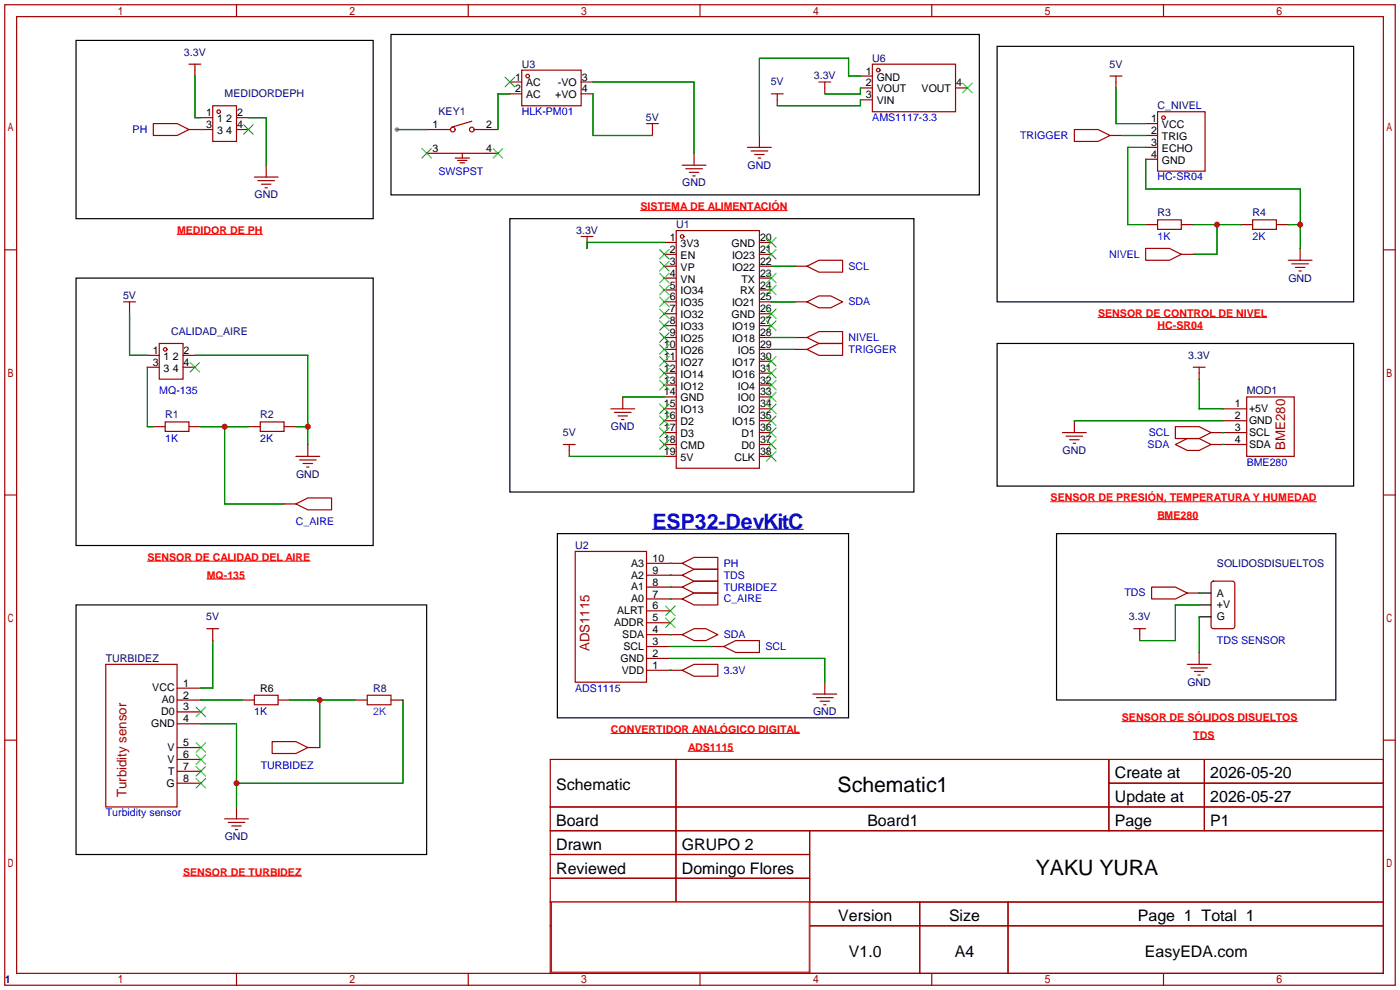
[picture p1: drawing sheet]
<svg xmlns="http://www.w3.org/2000/svg" width="299mm" height="212mm" viewBox="0 0 299 212" stroke-linecap="round" stroke-linejoin="round" font-family="sans-serif">
<circle cx="84.8" cy="27.7" r=".51" fill="#999"/>
<g fill="none" stroke="#a10000" stroke-width=".25">
<path d="M1 1h297.2v209.6h-297.2zM3.6 3.6h292.1v204.4h-292.1zM40.4 13.7h2.5M41.7 13.7v2.6M50.5 1v2.6M100.1 1v2.6M149.6 1v2.6M199.1 1v2.6M237.2 16.3h2.6M238.5 16.3v2.5M248.7 1v2.6M32.8 26.4h5l2.6 1.3-2.6 1.3h-5z"/>
<path d="M40.4 27.7h5.1M42.9 25.1h2.6M45.5 22.6h5v7.6h-5zM50.5 25.1h2.6M50.5 27.7h2.6M54.4 37.8h5M55.1 38.6h3.6M55.9 39.4h2M56.9 35.3v2.5M229.6 27.7h5.1l2.5 1.3-2.5 1.2h-5.1zM237.2 29h2.6M244.9 26.4h2.5"/>
<path d="M244.9 29h2.5M244.9 31.5h2.5M244.9 34h2.5M247.4 23.9h10.2v12.7h-10.2zM1 53.4h2.6M56.6 40.1h.5M124.2 50.5h2.5M125.5 50.5v2.6M142 51.8h2.5M142 54.4h2.5M142 56.9h2.5M142 59.4h2.5"/>
<path d="M144.5 49.3h17.8v50.8h-17.8zM162.3 51.8h2.5M162.3 54.4h2.5M162.3 56.9h2.5M162.3 59.4h2.5M169.9 56.9h2.6M172.5 56.9l2.5-1.3h5.1v2.6h-5.1zM244.9 53.1h5l2.6 1.3-2.6 1.2h-5zM244.9 48h2.5M247.4 47h5.1v2h-5.1zM252.5 54.4h2.5M252.5 48h2.5"/>
<path d="M265.2 48h2.5M267.7 47h5.1v2h-5.1zM272.8 48h2.5M275.3 55.6h5.1M276.1 56.4h3.6M276.9 57.2h2M277.6 57.9h.5M277.9 53.1v2.5M295.7 53.4h2.5M26.4 64.5h2.6M27.7 64.5v2.6M31.5 75.9h2.5"/>
<path d="M31.5 78.5h2.5M34 73.4h5.1v7.6h-5.1zM39.1 75.9h2.6M39.1 78.5h2.6M142 62h2.5M142 64.5h2.5M142 67.1h2.5M142 69.6h2.5M142 72.1h2.5M142 74.7h2.5M142 77.2h2.5M142 79.8h2.5"/>
<path d="M162.3 62h2.5M162.3 64.5h2.5M162.3 67.1h2.5M162.3 69.6h2.5M162.3 72.1h2.5M162.3 74.7h2.5M162.3 77.2h2.5M162.3 79.8h2.5M169.9 64.5h2.6M169.9 72.1h2.6M169.9 74.7h2.6M172.5 72.1l2.5-1.2h5.1v2.5h-5.1z"/>
<path d="M172.5 64.5l2.5-1.3h2.5l2.6 1.3-2.6 1.3h-2.5zM172.5 74.7l2.5-1.3h5.1v2.5h-5.1zM255 78.5h2.6M256.3 78.5v2.5M32.8 91.2h2.5M35.3 90.2h5.1v2h-5.1zM40.4 91.2h2.5M53.1 91.2h2.5M55.6 90.2h5.1v2h-5.1zM60.7 91.2h2.5M63.2 97.5h5.1M64 98.3h3.6"/>
<path d="M64.8 99.1h2M65.5 99.8h.5M65.8 95v2.5M120.4 95h2.5M121.7 95v2.5M130.6 87.4h5M131.3 88.1h3.6M132.1 88.9h2M132.8 89.7h.5M133.1 84.8v2.6M142 82.3h2.5M142 84.8h2.5"/>
<path d="M142 87.4h2.5M142 89.9h2.5M142 92.5h2.5M142 95h2.5M142 97.5h2.5M162.3 82.3h2.5M162.3 84.8h2.5M162.3 87.4h2.5M162.3 89.9h2.5M162.3 92.5h2.5M162.3 95h2.5M162.3 97.5h2.5"/>
<path d="M227.1 92.5h5.1M227.8 93.2h3.6M228.6 94h2M229.4 94.7h.5M229.6 89.9v2.6M251.2 91.2h5.1l2.5 1.3-2.5 1.2h-5.1zM251.2 95l2.5-1.3h2.6l2.5 1.3-2.5 1.3h-2.6zM258.8 92.5h7.6M258.8 95h7.6M261.4 87.4h5M261.4 89.9h5M266.4 84.8h10.2v12.7h-10.2z"/>
<path d="M1 105.8h2.6M60.7 107.7h2.5M63.2 107.7l2.6-1.3h5.1v2.6h-5.1zM122.9 117.9h15.3v27.9h-15.3zM295.7 105.8h2.5M44.2 134.4h2.5M45.5 134.4v2.5M138.2 138.2h5.1M138.2 135.6h7.6M138.2 133.1h5.1M138.2 130.6h5.1M138.2 128h7.6"/>
<path d="M138.2 125.5h7.6M138.2 122.9h7.6M138.2 120.4h7.6M145.8 128l2.5-1.3h5.1v2.6h-5.1zM145.8 120.4l2.5-1.3h5.1v2.6h-5.1zM145.8 135.6l2.5-1.2h2.6l2.5 1.2-2.5 1.3h-2.6zM145.8 122.9l2.5-1.2h5.1v2.5h-5.1zM145.8 125.5l2.5-1.3h5.1v2.5h-5.1zM152.1 138.2h2.6M154.7 138.2l2.5-1.3h5.1v2.5h-5.1zM242.3 134.4h2.6M243.6 134.4v2.5"/>
<path d="M246.1 125.5h5.1l2.5 1.2-2.5 1.3h-5.1zM253.7 126.7h2.6M256.3 139.4v2.6M258.9 124.5l.4-.3h4.1l.4 .3 .1 9.4-.3 .4-4.3 .1-.4-.3zM1 158.2h2.6M22.6 142h15.2v30.5h-15.2zM37.8 147.1h5.1M37.8 149.6h5.1M37.8 152.1h5.1M37.8 154.7h5.1M37.8 159.8h5.1M51.8 149.6h2.6"/>
<path d="M54.4 148.6h5v2h-5zM58.2 158.5h5l2.6 1.3-2.6 1.2h-5zM59.4 149.6h2.6M65.8 159.8h2.5M75.9 149.6h2.6M78.5 148.6h5.1v2h-5.1zM83.6 149.6h2.5M138.2 143.3h7.6M138.2 140.7h5.1M145.8 143.3l2.5-1.3h5.1v2.5h-5.1zM173.7 148.3h5.1M174.5 149.1h3.6"/>
<path d="M175.3 149.9h2M176 150.6h.5M176.3 145.8v2.5M253.7 142h5.1M254.5 142.7h3.6M255.3 143.5h2M256 144.3h.5M295.7 158.2h2.5M37.8 162.3h5.1M37.8 164.8h5.1M37.8 167.4h5.1M48 175h5.1"/>
<path d="M48.8 175.8h3.5M49.5 176.5h2.1M50.3 177.3h.5M50.5 172.5v2.5M117.6 162.3h178.1v45.7h-178.1zM117.6 172.5h178.1M117.6 177.5h178.1M144.5 162.3v35.6M173 177.5v30.5M237 167.4h58.7M237 162.3v15.2M257.4 162.3v15.2"/>
<path d="M117.6 182.6h55.4M117.6 192.8h178.1M117.6 187.7h55.4M117.6 197.9h178.1M196.6 192.8v15.2M215.4 192.8v15.2M50.5 208v2.6M100.1 208v2.6M149.6 208v2.6M199.1 208v2.6M248.7 208v2.6"/>
<circle cx="46.7" cy="23.9" r=".38"/>
<circle cx="248.7" cy="25.1" r=".38"/>
<circle cx="145.8" cy="50.5" r=".38"/>
<circle cx="35.3" cy="74.7" r=".38"/>
</g>
<g fill="none" stroke="#3c3" stroke-width=".25">
<path d="M52.1 26.7l2 2M54.1 26.7l-2 2M141 53.3l2 2.1M141 55.9l2 2M141 58.4l2 2.1M143 53.3l-2 2.1M143 55.9l-2 2M143 58.4l-2 2.1M163.8 50.8l2.1 2M163.8 53.3l2.1 2.1M163.8 58.4l2.1 2.1M165.9 53.3l-2.1 2.1"/>
<path d="M165.9 58.4l-2.1 2.1M165.9 50.8l-2.1 2M40.6 77.5l2.1 2M42.7 77.5l-2.1 2M141 61l2 2M141 63.5l2 2M141 66l2 2.1M141 68.6l2 2M141 71.1l2 2.1M141 73.7l2 2M141 76.2l2 2M141 78.7l2 2.1"/>
<path d="M143 61l-2 2M143 63.5l-2 2M143 66l-2 2.1M143 68.6l-2 2M143 71.1l-2 2.1M143 73.7l-2 2M143 76.2l-2 2M143 78.7l-2 2.1M163.8 78.7l2.1 2.1M163.8 61l2.1 2M163.8 66l2.1 2.1M163.8 68.6l2.1 2"/>
<path d="M163.8 76.2l2.1 2M165.9 66l-2.1 2.1M165.9 68.6l-2.1 2M165.9 61l-2.1 2M165.9 76.2l-2.1 2M165.9 78.7l-2.1 2.1M141 81.3l2 2M141 86.4l2 2M141 88.9l2 2M141 91.4l2 2.1M141 94l2 2M143 81.3l-2 2"/>
<path d="M143 86.4l-2 2M143 88.9l-2 2M143 91.4l-2 2.1M143 94l-2 2M163.8 86.4l2.1 2M163.8 94l2.1 2M163.8 81.3l2.1 2M163.8 83.8l2.1 2.1M163.8 88.9l2.1 2M163.8 91.4l2.1 2.1M163.8 96.5l2.1 2.1M165.9 81.3l-2.1 2"/>
<path d="M165.9 83.8l-2.1 2.1M165.9 86.4l-2.1 2M165.9 88.9l-2.1 2M165.9 91.4l-2.1 2.1M165.9 94l-2.1 2M165.9 96.5l-2.1 2.1M142.2 132.1l2.1 2M142.2 129.5l2.1 2.1M144.3 132.1l-2.1 2M144.3 129.5l-2.1 2.1M41.9 151.1l2 2.1M41.9 158.8l2 2"/>
<path d="M43.9 151.1l-2 2.1M43.9 158.8l-2 2M41.9 161.3l2 2M41.9 163.8l2 2.1M41.9 166.4l2 2M43.9 161.3l-2 2M43.9 163.8l-2 2.1M43.9 166.4l-2 2"/>
</g>
<path d="M139.4 113.1h32.3" fill="none" stroke="#00f" stroke-width=".21"/>
<g fill="none" stroke="#008700" stroke-width=".25">
<path d="M41.7 16.3v8.8h1.2M238.5 18.8v7.6h6.4M42.9 27.7h.1M53.1 25.1h3.8v10.2M239.8 29h5.1M244.9 31.5h-3.9v16.5h3.9M244.9 34v6.4h33v12.7M142 51.8h-16.5v1.3M164.8 56.9h5.1M255 48h10.2M260.1 48v6.4h-5.1M275.3 48h2.6"/>
<path d="M27.7 67.1v8.8h3.8M31.5 78.5v12.7h1.3M41.7 75.9h24.1v19.1M164.8 74.7h5.1M164.8 72.1h5.1M164.8 64.5h5.1M42.9 91.2h10.2M48 91.2v16.5h12.7M63.2 91.2h2.6M121.7 97.5h20.3M133.1 84.8h8.9M229.6 89.9h31.8"/>
<path d="M256.3 81v6.4h5.1M261.4 92.5h.1M261.4 95h.1M45.5 136.9v10.2h-2.6M143.3 128h.1M143.3 120.4h.1M143.3 135.6h.1M143.3 122.9h.1M143.3 125.5h.1M143.3 138.2h8.8M256.3 126.7h.1M256.3 131.8v7.6"/>
<path d="M256.3 129.3h-5.1v7.6h-7.6M42.9 154.7h7.6v17.8M62 149.6h13.9M68.3 149.6v10.2M86.1 149.6v17.8h-35.6M143.3 143.3h.1M143.3 140.7h33v5.1"/>
</g>
<path d="M16.3 8.6h63.5v38.1h-63.5zM83.6 7.4h125.7v34.3h-125.7zM213.1 9.9h76.2v54.6h-76.2zM16.3 59.4h63.5v57.2h-63.5zM213.1 73.4h76.2v30.5h-76.2zM119.1 114h62.3v39.4h-62.3zM225.8 114h59.7v35.6h-59.7zM16.3 129.3h74.9v53.3h-74.9zM256.3 126.7h2.5M256.3 129.3h2.5M256.3 131.8h2.5" fill="none" stroke="#000" stroke-width=".25"/>
<path d="M37.8 50.1h18.3M234.7 67.9h36M247.4 70.4h9.7M31.5 119.9h34.8M224.5 107.2h56.9M247.4 111h8.7M44.2 123.7h8.2M130.6 156.8h40.3M239.8 154.2h37.5M255 158h4.6M147.1 160.6h9.7M39.1 187.2h25.3" fill="none" stroke="#f00" stroke-width=".21"/>
<g fill="#5487ff">
<path d="M145.3 202.7a1.3 1.3 0 0 1 1.9 .3l-.4 .6a.54 .54 0 0 0-.9-.2l.1 .2a1.34 1.34 0 0 1 .9 1.8 1.47 1.47 0 0 1-2.3-.1l.5-.6 .8 .5a.31 .31 0 0 0 .4-.3 .31 .31 0 0 0-.3-.4 1.12 1.12 0 0 1-.7-1.8z"/>
<path d="M147.6 202.5h.9l.6 2 1.2-2h.9l-2.7 4.6h-.9l1-1.7z"/>
<path d="M137.8 201.4h1.7a1.31 1.31 0 0 1 1.2 .2 .4 .4 0 0 1-.3 .5l-1.8 .1-.1 .9h1.6a.4 .4 0 0 1 .4 .4 .4 .4 0 0 1-.5 .4h-1.6l-.2 1.2h1.4a.46 .46 0 0 1 .5 0 .46 .46 0 0 1 .1 .5l-.4 .2h-2.6z"/>
<path d="M151.9 201.4h1.7a1.32 1.32 0 0 1 1.2 .2 .39 .39 0 0 1-.3 .5l-1.8 .1-.1 .9h1.6a.4 .4 0 0 1 .4 .4 .4 .4 0 0 1-.4 .4h-1.7l-.2 1.2h1.4a.46 .46 0 0 1 .5 0 .46 .46 0 0 1 .1 .5l-.4 .2h-2.6z"/>
<path d="M161.3 201.4h.8l.3 1.3-.6 .4a.75 .75 0 0 0-1.1 .3 .75 .75 0 0 0 .5 1 .75 .75 0 0 0 .9-.7l.5-.2 .6 2.3h-.8l-.3-.9h-1.8l-.5 .9h-1z"/>
<path d="M155.7 201.4l-.6 4.4h1.5a2.27 2.27 0 0 0 2.6-2.2 2.27 2.27 0 0 0-2.7-2.2zM156.5 202.1a1.5 1.5 0 0 1 1.8 1.6 1.5 1.5 0 0 1-1.9 1.4h-.3z"/>
<path d="M141.2 203a1.6 1.6 0 0 0-.3 2.3 1.6 1.6 0 0 0 2.3 .2l.7 .3 .3-2.4-.1-.3-.5-.1a1.58 1.58 0 0 0-2.4 0zM141.8 203.5a.98 .98 0 0 1 1.6 .4 .98 .98 0 0 1-1.1 1.3 .94 .94 0 0 1-.9-.7 .94 .94 0 0 1 .4-1z"/>
<path d="M126.8 201.8a2.37 2.37 0 0 0 1.1 4 1.54 1.54 0 0 0 1.8 1 1.54 1.54 0 0 0 1.2-1.6l2.2-1.1-.5-.8-2 1a1.57 1.57 0 0 0-2.7 .5 1.5 1.5 0 0 1-.7-2.1 1.5 1.5 0 0 1 2.2-.5 2.23 2.23 0 0 1 2.3-1.4 2.23 2.23 0 0 1 2 1.8 1.16 1.16 0 0 1 1.2 1.1 1.16 1.16 0 0 1-1.1 1.2h-.7a.47 .47 0 0 0-.5 .4 .47 .47 0 0 0 .4 .5 2.17 2.17 0 0 0 2.5-.9 2.17 2.17 0 0 0-.3-2.7l-.8-.4a3.2 3.2 0 0 0-5.5-.7l-1.1 .1zM128.8 205.3a.6 .6 0 0 1 1.2 0 .6 .6 0 0 1-1.2 0z"/>
<circle cx="161.4" cy="203.6" r=".28"/>
</g>
<path d="M117.9 192.8h55.1v15h-55.1z" fill="#fff" stroke="#c30" stroke-width=".25"/>
<path d="M109 46.7h86.3v58.5h-86.3z" fill="none" stroke="#000" stroke-width=".25"/>
<path d="M126.7 17.5h21.6v15.3M183.9 18.8v1.3h-7.6M183.9 16.3h-2.5v-3.9h-19.1v16.6M84.8 27.7h6.4M109 20.1h-2.6v7.6M126.7 20.1v8.9h12.7M183.9 21.3v1.3h-17.8M42.9 149.6h8.9" fill="none" stroke="#008700" stroke-width=".25"/>
<g fill="none" stroke="#a10000" stroke-width=".25">
<path d="M109 17.5h2.5M111.5 15h12.7v7.6h-12.7zM124.2 17.5h2.5M175 17.5h2.5M176.3 17.5v2.6M183.9 16.3h2.5M183.9 18.8h2.5M186.4 13.7h17.8v10.2h-17.8zM204.2 18.8h2.6M91.2 32.8h15.2M91.2 27.7h5.1M97.3 33.8h3"/>
<path d="M97.8 34.3h2M98.3 34.8h1M98.8 32.8v1M100.8 25.9l-4.3 1.3M101.3 27.7h5.1M109 20.1h2.5M124.2 20.1h2.5M138.2 26.4h2.5M139.4 26.4v2.6M145.8 35.3h5.1M146.6 36.1h3.5M147.3 36.8h2.1"/>
<path d="M148.1 37.6h.5M148.3 32.8v2.5M159.8 31.5h5M160.5 32.3h3.6M161.3 33h2M162.1 33.8h.5M162.3 29v2.5M164.8 20.1h2.6M166.1 20.1v2.5M183.9 21.3h2.5"/>
<circle cx="112.8" cy="16.3" r=".38"/>
<circle cx="187.7" cy="15" r=".38"/>
<circle cx="96.8" cy="27.7" r=".51"/>
<circle cx="100.8" cy="27.7" r=".51"/>
</g>
<path d="M107.9 16.5l2.1 2M110 16.5l-2.1 2M205.7 17.8l2.1 2M207.8 17.8l-2.1 2M90.2 31.8l2 2M92.2 31.8l-2 2M105.4 31.8l2 2M107.4 31.8l-2 2" fill="none" stroke="#3c3" stroke-width=".25"/>
<path d="M136.9 45h31.4" fill="none" stroke="#f00" stroke-width=".21"/>
<g fill="#c00">
<circle cx="48" cy="91.2" r=".63"/>
<circle cx="260.1" cy="48" r=".63"/>
<circle cx="277.9" cy="48" r=".63"/>
<circle cx="50.5" cy="167.4" r=".63"/>
<circle cx="68.3" cy="149.6" r=".63"/>
<circle cx="65.8" cy="91.2" r=".63"/>
</g>
<text font-size="4.5" fill="#00f" x="139.4" y="113">ESP32-DevKitC</text>
<g font-size="4.5">
<text x="179" y="169.2">Schematic1</text>
<text x="221.4" y="187">YAKU YURA</text>
</g>
<g font-size="3.4">
<text x="238.3" y="166.4">Create at</text>
<text x="258.7" y="166.4">2026-05-20</text>
<text x="118.9" y="168.9">Schematic</text>
<text x="238.3" y="171.4">Update at</text>
<text x="258.7" y="171.4">2026-05-27</text>
<text x="118.9" y="176.5">Board</text>
<text x="185.4" y="176.5">Board1</text>
<text x="238.3" y="176.5">Page</text>
<text x="258.7" y="176.5">P1</text>
<text x="118.9" y="181.6">Drawn</text>
<text x="145.7" y="181.6">GRUPO 2</text>
<text x="118.9" y="186.7">Reviewed</text>
<text x="145.7" y="186.7">Domingo Flores</text>
<text x="179.2" y="196.8">Version</text>
<text x="202.8" y="196.8">Size</text>
<text x="243.2" y="196.8">Page 1 Total 1</text>
<text x="181.4" y="204.5">V1.0</text>
<text x="204.1" y="204.5">A4</text>
<text x="244.7" y="204.5">EasyEDA.com</text>
</g>
<g font-size="2.8" fill="#a00000">
<text x="274.7" y="96.2" transform="rotate(-90 274.7 96.2)">BME280</text>
<text x="126" y="139.2" transform="rotate(-90 126 139.2)">ADS1115</text>
<text x="27" y="170.4" transform="rotate(-90 27 170.4)">Turbidity sensor</text>
</g>
<g font-size="2.3" fill="#000080">
<text x="39.3" y="11.9">3.3V</text>
<text x="111.5" y="14.4">U3</text>
<text x="173.9" y="17">3.3V</text>
<text x="186.4" y="13.2">U6</text>
<text x="237.1" y="14.4">5V</text>
<text x="48" y="20.8">MEDIDORDEPH</text>
<text x="164.7" y="18.3">5V</text>
<text x="247.4" y="23.3">C_NIVEL</text>
<text x="93.7" y="24.6">KEY1</text>
<text x="138.1" y="25.9">5V</text>
<text x="145.8" y="39.8">GND</text>
<text x="159.8" y="36">GND</text>
<text x="54.4" y="42.4">GND</text>
<text x="247.4" y="46.2">R3</text>
<text x="267.7" y="46.2">R4</text>
<text x="123.1" y="50">3.3V</text>
<text x="144.5" y="48.7">U1</text>
<text x="26.3" y="64">5V</text>
<text x="275.4" y="60.2">GND</text>
<text x="36.6" y="71.6">CALIDAD_AIRE</text>
<text x="254" y="76.7">3.3V</text>
<text x="35.3" y="89.4">R1</text>
<text x="55.6" y="89.4">R2</text>
<text x="266.4" y="84.3">MOD1</text>
<text x="120.3" y="93.2">5V</text>
<text x="130.6" y="91.9">GND</text>
<text x="227.1" y="97">GND</text>
<text x="63.3" y="102.1">GND</text>
<text x="122.9" y="117.3">U2</text>
<text x="260.1" y="121.1">SOLIDOSDISUELTOS</text>
<text x="44.1" y="132.6">5V</text>
<text x="241.3" y="132.6">3.3V</text>
<text x="22.6" y="141.4">TURBIDEZ</text>
<text x="79.8" y="147.8">R8</text>
<text x="253.8" y="146.5">GND</text>
<text x="173.8" y="152.9">GND</text>
<text x="48" y="179.5">GND</text>
<text x="1" y="210">1</text>
</g>
<g font-size="2.3">
<text x="110.1" y="17.2">1</text>
<text x="124.3" y="17.2">3</text>
<text x="185" y="15.9">1</text>
<text x="187.4" y="17.2">GND</text>
<text x="110.1" y="19.8">2</text>
<text x="112.4" y="18.5">AC</text>
<text x="112.4" y="21">AC</text>
<text x="118.7" y="21">+VO</text>
<text x="119.2" y="18.5">-VO</text>
<text x="124.3" y="19.8">4</text>
<text x="185" y="18.5">2</text>
<text x="185" y="21">3</text>
<text x="187.4" y="19.8">VOUT</text>
<text x="187.4" y="22.3">VIN</text>
<text x="197" y="19.8">VOUT</text>
<text x="204.3" y="18.5">4</text>
<text x="44.1" y="24.8">1</text>
<text x="44.1" y="27.4">3</text>
<text x="46.4" y="26.1">1</text>
<text x="46.4" y="28.6">3</text>
<text x="48.3" y="28.6">4</text>
<text x="48.3" y="26.1">2</text>
<text x="50.7" y="27.4">4</text>
<text x="50.7" y="24.8">2</text>
<text x="92.5" y="27.4">1</text>
<text x="103.9" y="27.4">2</text>
<text x="246" y="26.1">1</text>
<text x="246" y="28.6">2</text>
<text x="248.3" y="27.4">VCC</text>
<text x="248.3" y="29.9">TRIG</text>
<text x="92.5" y="32.5">3</text>
<text x="103.9" y="32.5">4</text>
<text x="246" y="31.2">3</text>
<text x="246" y="33.7">4</text>
<text x="248.3" y="32.5">ECHO</text>
<text x="248.3" y="35">GND</text>
<text x="143.1" y="51.5">1</text>
<text x="145.5" y="52.8">3V3</text>
<text x="156.3" y="52.8">GND</text>
<text x="162.4" y="51.5">20</text>
<text x="143.1" y="54">2</text>
<text x="143.1" y="56.6">3</text>
<text x="143.1" y="59.1">4</text>
<text x="145.5" y="55.3">EN</text>
<text x="145.5" y="57.9">VP</text>
<text x="156.4" y="55.3">IO23</text>
<text x="156.4" y="57.9">IO22</text>
<text x="162.4" y="54">21</text>
<text x="162.4" y="56.6">22</text>
<text x="162.4" y="59.1">23</text>
<text x="143.1" y="61.7">5</text>
<text x="143.1" y="64.2">6</text>
<text x="145.5" y="60.4">VN</text>
<text x="145.5" y="62.9">IO34</text>
<text x="145.5" y="65.5">IO35</text>
<text x="156.4" y="65.5">IO21</text>
<text x="158.2" y="62.9">RX</text>
<text x="158.5" y="60.4">TX</text>
<text x="162.4" y="61.7">24</text>
<text x="162.4" y="64.2">25</text>
<text x="143.1" y="66.7">7</text>
<text x="143.1" y="69.3">8</text>
<text x="143.1" y="71.8">9</text>
<text x="145.5" y="68">IO32</text>
<text x="145.5" y="70.6">IO33</text>
<text x="156.3" y="68">GND</text>
<text x="156.4" y="70.6">IO19</text>
<text x="162.4" y="66.7">26</text>
<text x="162.4" y="69.3">27</text>
<text x="162.4" y="71.8">28</text>
<text x="32.6" y="75.6">1</text>
<text x="35" y="76.9">1</text>
<text x="36.9" y="76.9">2</text>
<text x="39.2" y="75.6">2</text>
<text x="141.9" y="74.4">10</text>
<text x="141.9" y="76.9">11</text>
<text x="145.5" y="73.1">IO25</text>
<text x="145.5" y="75.6">IO26</text>
<text x="156.4" y="73.1">IO18</text>
<text x="157.7" y="75.6">IO5</text>
<text x="162.4" y="74.4">29</text>
<text x="162.4" y="76.9">30</text>
<text x="32.6" y="78.2">3</text>
<text x="35" y="79.4">3</text>
<text x="36.9" y="79.4">4</text>
<text x="39.2" y="78.2">4</text>
<text x="141.9" y="79.4">12</text>
<text x="141.9" y="82">13</text>
<text x="145.5" y="78.2">IO27</text>
<text x="145.5" y="80.7">IO14</text>
<text x="145.5" y="83.3">IO12</text>
<text x="156.4" y="78.2">IO17</text>
<text x="156.4" y="80.7">IO16</text>
<text x="157.7" y="83.3">IO4</text>
<text x="162.4" y="79.4">31</text>
<text x="162.4" y="82">32</text>
<text x="141.9" y="84.5">14</text>
<text x="141.9" y="87.1">15</text>
<text x="141.9" y="89.6">16</text>
<text x="145.5" y="85.8">GND</text>
<text x="145.5" y="88.3">IO13</text>
<text x="157.7" y="85.8">IO0</text>
<text x="157.7" y="88.3">IO2</text>
<text x="162.4" y="84.5">33</text>
<text x="162.4" y="87.1">34</text>
<text x="162.4" y="89.6">35</text>
<text x="263.9" y="87.1">1</text>
<text x="263.9" y="89.6">2</text>
<text x="267" y="88.1">+5V</text>
<text x="141.9" y="92.1">17</text>
<text x="141.9" y="94.7">18</text>
<text x="145.5" y="90.9">D2</text>
<text x="145.5" y="93.4">D3</text>
<text x="145.5" y="96">CMD</text>
<text x="156.4" y="90.9">IO15</text>
<text x="158.5" y="93.4">D1</text>
<text x="158.5" y="96">D0</text>
<text x="162.4" y="92.1">36</text>
<text x="162.4" y="94.7">37</text>
<text x="263.9" y="92.1">3</text>
<text x="263.9" y="94.7">4</text>
<text x="267" y="90.6">GND</text>
<text x="267" y="93.2">SCL</text>
<text x="267" y="95.7">SDA</text>
<text x="141.9" y="97.2">19</text>
<text x="145.5" y="98.5">5V</text>
<text x="157" y="98.5">CLK</text>
<text x="162.4" y="97.2">38</text>
<text x="134.9" y="123.6">A2</text>
<text x="134.9" y="121.1">A3</text>
<text x="139.4" y="125.2">8</text>
<text x="139.4" y="122.6">9</text>
<text x="139.4" y="120.1">10</text>
<text x="131.9" y="131.3">ALRT</text>
<text x="134.9" y="128.7">A0</text>
<text x="134.9" y="126.2">A1</text>
<text x="139.4" y="130.2">6</text>
<text x="139.4" y="127.7">7</text>
<text x="260.1" y="127.5">A</text>
<text x="260.1" y="130">+V</text>
<text x="131.2" y="133.8">ADDR</text>
<text x="133" y="136.3">SDA</text>
<text x="139.4" y="137.9">3</text>
<text x="139.4" y="135.3">4</text>
<text x="139.4" y="132.8">5</text>
<text x="260.1" y="132.6">G</text>
<text x="132.6" y="141.4">GND</text>
<text x="132.9" y="144">VDD</text>
<text x="133.3" y="138.9">SCL</text>
<text x="139.4" y="142.9">1</text>
<text x="139.4" y="140.4">2</text>
<text x="32.6" y="147.8">VCC</text>
<text x="39.1" y="146.8">1</text>
<text x="39.1" y="149.3">2</text>
<text x="55.6" y="147.8">R6</text>
<text x="32.3" y="155.4">GND</text>
<text x="34.4" y="152.9">D0</text>
<text x="34.6" y="150.3">A0</text>
<text x="39.1" y="151.8">3</text>
<text x="39.1" y="154.4">4</text>
<text x="35.8" y="160.5">V</text>
<text x="39.1" y="159.5">5</text>
<text x="39.1" y="162">6</text>
<text x="35.8" y="163">V</text>
<text x="36" y="165.6">T</text>
<text x="39.1" y="164.5">7</text>
<text x="39.1" y="167.1">8</text>
<text x="35.6" y="168.1">G</text>
</g>
<g font-size="2.3" fill="#00f">
<text x="28.3" y="28.4">PH</text>
<text x="111.5" y="24.6">HLK-PM01</text>
<text x="186.4" y="25.9">AMS1117-3.3</text>
<text x="218" y="29.7">TRIGGER</text>
<text x="93.7" y="37.3">SWSPST</text>
<text x="247.4" y="38.6">HC-SR04</text>
<text x="247.4" y="51.3">1K</text>
<text x="267.7" y="51.3">2K</text>
<text x="181.4" y="57.6">SCL</text>
<text x="237" y="55.1">NIVEL</text>
<text x="181.4" y="65.2">SDA</text>
<text x="181.4" y="72.9">NIVEL</text>
<text x="181.4" y="75.4">TRIGGER</text>
<text x="34" y="84.3">MQ-135</text>
<text x="35.3" y="94.5">1K</text>
<text x="55.6" y="94.5">2K</text>
<text x="245.3" y="95.7">SDA</text>
<text x="245.5" y="93.2">SCL</text>
<text x="266.4" y="99.5">BME280</text>
<text x="63.2" y="112.2">C_AIRE</text>
<text x="154.7" y="121.1">PH</text>
<text x="154.7" y="123.7">TDS</text>
<text x="154.7" y="128.7">C_AIRE</text>
<text x="154.7" y="126.2">TURBIDEZ</text>
<text x="240.3" y="127.5">TDS</text>
<text x="154.7" y="136.4">SDA</text>
<text x="260.1" y="137.6">TDS SENSOR</text>
<text x="154.7" y="144">3.3V</text>
<text x="163.6" y="138.9">SCL</text>
<text x="122.9" y="147.8">ADS1115</text>
<text x="54.4" y="152.9">1K</text>
<text x="55.7" y="164.3">TURBIDEZ</text>
<text x="22.6" y="174.5">Turbidity sensor</text>
</g>
<g font-size="2.3" fill="#f00">
<text x="136.9" y="44.9">SISTEMA DE ALIMENTACIÓN</text>
<text x="37.8" y="50">MEDIDOR DE PH</text>
<text x="234.7" y="67.8">SENSOR DE CONTROL DE NIVEL</text>
<text x="247.4" y="70.3">HC-SR04</text>
<text x="224.5" y="107.2">SENSOR DE PRESIÓN, TEMPERATURA Y HUMEDAD</text>
<text x="247.4" y="111">BME280</text>
<text x="31.5" y="119.9">SENSOR DE CALIDAD DEL AIRE</text>
<text x="44.2" y="123.7">MQ-135</text>
<text x="239.8" y="154.1">SENSOR DE SÓLIDOS DISUELTOS</text>
<text x="130.6" y="156.7">CONVERTIDOR ANALÓGICO DIGITAL</text>
<text x="147.1" y="160.5">ADS1115</text>
<text x="255" y="158">TDS</text>
<text x="39.1" y="187.2">SENSOR DE TURBIDEZ</text>
</g>
<text font-size="2.3" fill="#06f" x="79.8" y="152.9">2K</text>
</svg>
